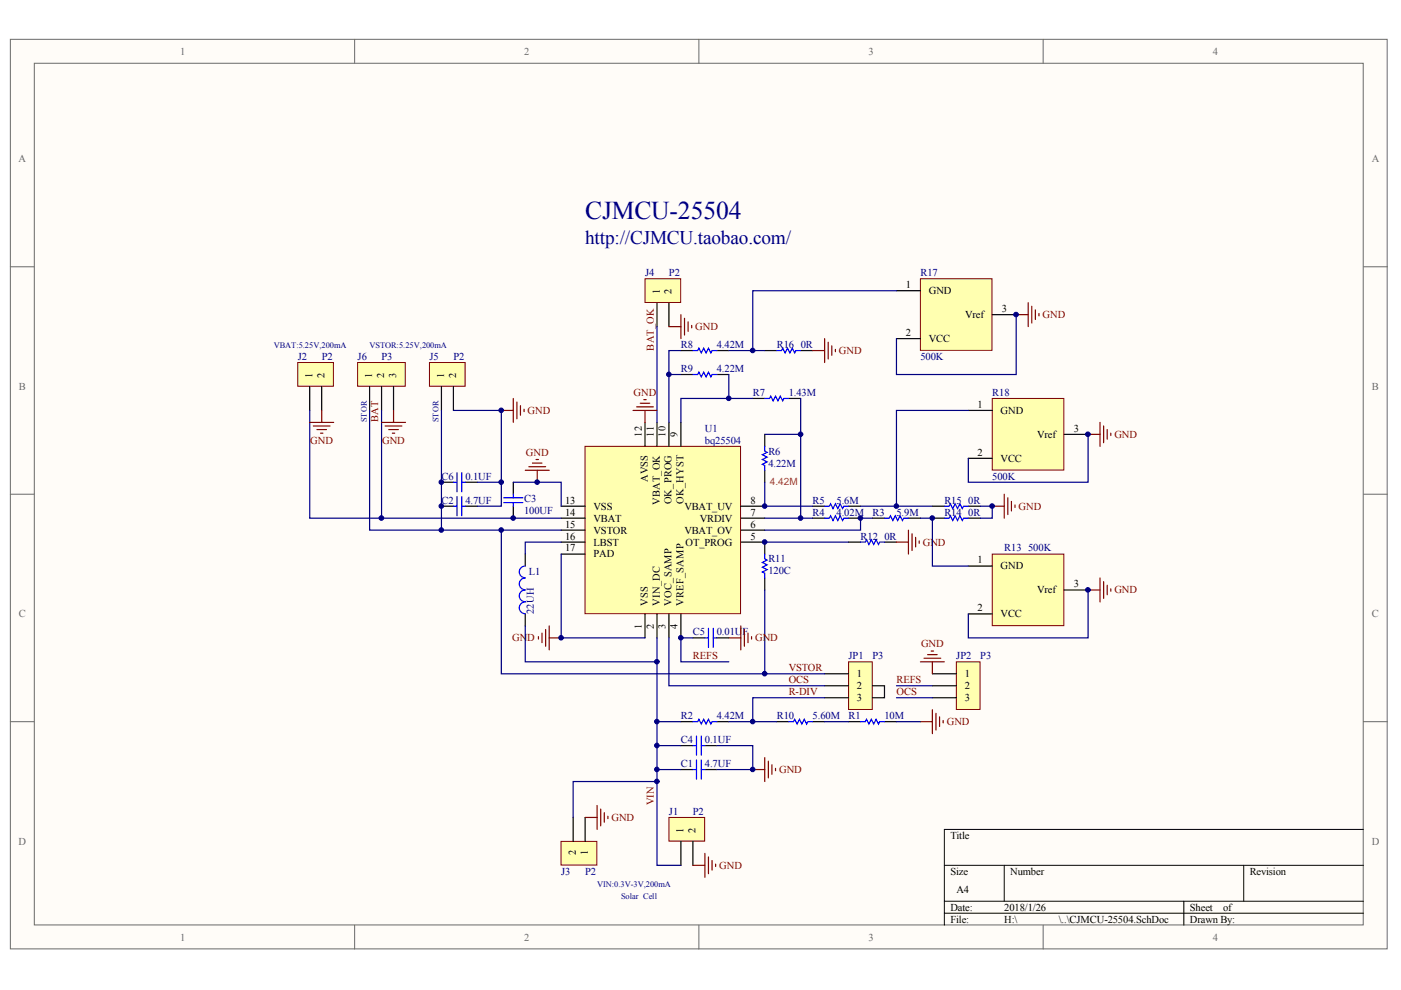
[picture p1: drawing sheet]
<svg xmlns="http://www.w3.org/2000/svg" width="297mm" height="210mm" viewBox="0 0 297 210" stroke-linecap="round" stroke-linejoin="round" font-family="sans-serif">
<g fill="#fffcf8" stroke="#696969" stroke-width=".21">
<path d="M2.2 8.3h291.9v192.9h-291.9z"/>
<path d="M7.3 13.4h281.7v182.7h-281.7z"/>
</g>
<path d="M75.2 8.3v5.1M148.2 8.3v5.1M221.2 8.3v5.1M2.2 56.6h5.1M289.1 56.6h5.1M2.2 104.8h5.1M289.1 104.8h5.1M2.2 153h5.1M289.1 153h5.1M75.2 196.2v5M148.2 196.2v5M221.2 196.2v5" fill="none" stroke="#696969" stroke-width=".21"/>
<path d="M289.1 175.9h-88.9v20.3M200.2 183.5h88.9M200.2 191.1h88.9M200.2 193.6h88.9M212.9 183.5v7.6M251 191.1v5.1M263.7 183.5v7.6" fill="none" stroke="#000" stroke-width=".21"/>
<path d="M124 94.6h33v35.5h-33z" fill="#ffffb0" stroke="#800000" stroke-width=".21"/>
<g fill="none" stroke="#000" stroke-width=".25">
<path d="M136.8 89.6v5M139.3 89.6v5M141.8 89.6v5M144.4 89.6v5M111.4 117.5v2.5M119 114.9h5.1M119 112.4h5.1M119 109.9h5.1M119 107.3h5.1M119 117.5h5.1M157.1 114.9h5M157.1 112.4h5"/>
<path d="M157.1 109.9h5M157.1 107.3h5M111.4 130.2v2.5M136.8 130.2v5M139.3 130.2v5M141.8 130.2v5M144.4 130.2v5"/>
</g>
<path d="M114.2 135v.5M114.9 134.2v2.1M115.7 133.5v3.5M116.4 135.2h2.6M116.4 132.7v5.1" fill="none" stroke="#800000" stroke-width=".25"/>
<path d="M119 117.5v17.7h17.8M119 114.9h-7.6v2.6M111.4 132.7v7.6h27.9v-5.1" fill="none" stroke="#000080" stroke-width=".25"/>
<path d="M111.4 127.6a1.24 1.24 0 0 0-1.3 1.3 1.24 1.24 0 0 0 1.3 1.2M111.4 125.1a1.24 1.24 0 0 0-1.3 1.2 1.24 1.24 0 0 0 1.3 1.3M111.4 122.6a1.24 1.24 0 0 0-1.3 1.2 1.24 1.24 0 0 0 1.3 1.2M111.4 120a1.24 1.24 0 0 0-1.3 1.3 1.24 1.24 0 0 0 1.3 1.2" fill="none" stroke="#00f" stroke-width=".25"/>
<path d="M141.8 173.3h7.6v5h-7.6z" fill="#ffffb0" stroke="#800000" stroke-width=".21"/>
<path d="M144.4 158.1h2.5M144.4 153h2.5M149.4 158.1h2.6M152 153h2.5M164.7 153h2.5M172.3 153h2.5M179.9 153h2.6M187.5 153h2.6M144.4 163.2h2.5M144.4 178.4v5.1M146.9 178.4v5.1M149.4 163.2h2.6" fill="none" stroke="#000" stroke-width=".25"/>
<g fill="none" stroke="#800000" stroke-width=".25">
<path d="M195.1 153h2.6M197.7 150.5v5.1M198.4 151.2v3.6M199.2 152v2M200 152.8v.5M159.6 163.2h2.5M162.1 160.6v5.1M162.9 161.4v3.5M163.7 162.1v2.1M164.4 162.9v.5M146.9 183.5h2.5M149.4 180.9v5.1"/>
<path d="M150.2 181.7v3.5M151 182.5v2M151.7 183.2v.5"/>
</g>
<path d="M146.9 158.1h.8M146.9 153h1l.3-.5 .5 1 .5-1 .5 1 .5-1 .5 1 .3-.5h1M147.7 156.1v4M148.7 158.1h.7M148.7 156.1v4M167.2 153h1l.3-.5 .5 1 .5-1 .5 1 .5-1 .5 1 .3-.5h1M182.5 153h1l.2-.5 .5 1 .5-1 .5 1 .6-1 .5 1 .2-.5h1M146.9 163.2h.8M147.7 161.1v4.1M148.7 163.2h.7M148.7 161.1v4.1" fill="none" stroke="#00f" stroke-width=".25"/>
<path d="M139.3 158.1h5.1M139.3 153h5.1M152 158.1h7.6v5.1h-7.6M154.5 153h10.2M174.8 153h5.1M190.1 153h5M139.3 163.2h5.1" fill="none" stroke="#000080" stroke-width=".25"/>
<path d="M179.9 140.3h5v10.1h-5z" fill="#ffffb0" stroke="#800000" stroke-width=".21"/>
<path d="M174.8 142.9h5.1M174.8 145.4h5.1M174.8 147.9h5.1" fill="none" stroke="#000" stroke-width=".25"/>
<path d="M141.8 135.2v10.2h33M174.8 147.9h-15.2v5.1" fill="none" stroke="#000080" stroke-width=".25"/>
<path d="M202.8 140.3h5v10.1h-5z" fill="#ffffb0" stroke="#800000" stroke-width=".21"/>
<path d="M93.6 107.3h2.5M93.6 102.2h2.5M98.7 107.3h2.5M98.7 102.2h2.5M197.7 142.9h5.1M197.7 145.4h5.1M197.7 147.9h5.1" fill="none" stroke="#000" stroke-width=".25"/>
<path d="M119 112.4h-12.7v30.5h68.5M190.1 145.4h7.6M190.1 147.9h7.6" fill="none" stroke="#000080" stroke-width=".25"/>
<path d="M195.9 139.6h3.6M196.7 138.8h2M197.4 138h.5M195.1 140.3h5.1M197.7 140.3v2.6" fill="none" stroke="#800000" stroke-width=".25"/>
<path d="M96.1 107.3h.8M96.1 102.2h.8M96.9 100.2v4.1M96.9 105.3v4.1M97.9 107.3h.8M97.9 102.2h.8M97.9 100.2v4.1M97.9 105.3v4.1" fill="none" stroke="#00f" stroke-width=".25"/>
<path d="M91.1 76.9h7.5v5h-7.5z" fill="#ffffb0" stroke="#800000" stroke-width=".21"/>
<path d="M93.6 81.9v5.1M96.1 81.9v5.1" fill="none" stroke="#000" stroke-width=".25"/>
<path d="M93.6 87v25.4h12.7M96.1 87h10.2v20.3h-5.1M101.2 102.2h5.1" fill="none" stroke="#000080" stroke-width=".25"/>
<path d="M106.3 87h2.5M108.8 84.5v5.1M109.6 85.2v3.6M110.3 86v2M111.1 86.8v.5" fill="none" stroke="#800000" stroke-width=".25"/>
<path d="M75.8 76.9h10.1v5h-10.1z" fill="#ffffb0" stroke="#800000" stroke-width=".21"/>
<path d="M78.4 81.9v5.1M80.9 81.9v5.1M83.4 81.9v5.1" fill="none" stroke="#000" stroke-width=".25"/>
<path d="M78.4 87v25.4h15.2M80.9 87v22.9h38.1" fill="none" stroke="#000080" stroke-width=".25"/>
<path d="M63.1 76.9h7.6v5h-7.6z" fill="#ffffb0" stroke="#800000" stroke-width=".21"/>
<path d="M65.7 81.9v5.1M68.2 81.9v5.1" fill="none" stroke="#000" stroke-width=".25"/>
<path d="M65.7 89.6h5M66.4 90.3h3.6M67.2 91.1h2M68 91.8h.5M68.2 87v2.6M80.9 89.6h5.1M81.7 90.3h3.5M82.4 91.1h2.1M83.2 91.8h.5M83.4 87v2.6" fill="none" stroke="#800000" stroke-width=".25"/>
<path d="M65.7 87v22.9h15.2" fill="none" stroke="#000080" stroke-width=".25"/>
<path d="M136.8 59.1h7.5v5h-7.5z" fill="#ffffb0" stroke="#800000" stroke-width=".21"/>
<g fill="none" stroke="#000" stroke-width=".25">
<path d="M139.3 64.2v5.1M141.8 64.2v5.1M144.4 74.3h2.5M144.4 79.4h2.5M152 74.3h2.5M152 79.4h2.5M162.1 74.3h2.6M169.8 74.3h2.5M159.6 84.5h2.5M162.1 92.1v2.5M162.1 99.7v2.5M167.2 84.5h2.6"/>
<path d="M108.8 102.2v2.6M108.8 107.3v2.6M162.1 114.9v2.6M172.3 107.3h2.5M172.3 109.9h2.5M179.9 114.9h2.6M179.9 107.3h2.6M179.9 109.9h2.6M185 109.9h2.5M187.5 114.9h2.6M192.6 109.9h2.5M197.7 107.3h2.5"/>
<path d="M197.7 109.9h2.5M205.3 107.3h2.5M205.3 109.9h2.5M146.9 135.2h2.5M152 135.2h2.5M162.1 122.6v2.5"/>
</g>
<g fill="none" stroke="#800000" stroke-width=".25">
<path d="M141.8 69.3h2.6M144.4 66.7v5.1M145.1 67.5v3.5M145.9 68.2v2.1M146.7 69v.5M172.3 74.3h2.5M174.8 71.8v5.1M175.6 72.6v3.5M176.4 73.3v2M177.1 74.1v.5M111.4 99.7h5M112.1 98.9h3.6"/>
<path d="M112.9 98.2h2M113.6 97.4h.6M113.9 99.7v2.5M134.2 87h5.1M135 86.3h3.5M135.7 85.5h2.1M136.5 84.7h.5M136.8 87v2.6M190.1 114.9h2.5M192.6 112.4v5.1M193.4 113.2v3.5M194.1 113.9v2.1"/>
<path d="M194.9 114.7v.5M210.4 107.3h2.5M212.9 104.8v5.1M213.7 105.5v3.6M214.4 106.3v2M215.2 107.1v.5M154.5 135.2h2.6M157.1 132.7v5.1M157.8 133.5v3.5M158.6 134.2v2.1M159.3 135v.5"/>
</g>
<g fill="none" stroke="#000080" stroke-width=".25">
<path d="M139.3 69.3v20.3M141.8 79.4h2.6M144.4 74.3h-2.6v15.3M154.5 79.4v5.1h-10.1v5.1M154.5 74.3h7.6M154.5 84.5h5.1M162.1 92.1h7.7M169.8 84.5v25.4h-7.7M108.8 102.2h10.2v5.1M162.1 102.2v5.1h10.2M162.1 114.9h17.8M169.8 109.9h2.5"/>
<path d="M182.5 107.3h15.2M185 109.9h-2.5v2.5h-20.4M207.8 107.3h2.6v2.6h-2.6M146.9 135.2h-2.5v5.1h10.1M162.1 125.1v17.8"/>
</g>
<g fill="none" stroke="#00f" stroke-width=".25">
<path d="M146.9 74.3h1l.3-.5 .5 1 .5-1 .5 1 .5-1 .5 1 .3-.5h1M146.9 79.4h1l.3-.5 .5 1 .5-1 .5 1 .5-1 .5 1 .3-.5h1M164.7 74.3h1l.2-.5 .6 1 .5-1 .5 1 .5-1 .5 1 .2-.5h1.1M162.1 94.6v1.1l.5 .2-1 .5 1 .5-1 .5 1 .5-1 .5 .5 .3v1M162.1 84.5h1.1l.2-.5 .5 1 .5-1 .5 1 .5-1 .5 1 .3-.5h1M106.8 105.5h4.1M106.8 106.6h4.1M108.8 104.8v.7M108.8 106.6v.7M162.1 117.5v1l.5 .2-1 .6 1 .5-1 .5 1 .5-1 .5 .5 .2v1.1M174.8 107.3h1.1l.2-.5 .5 1 .5-1 .5 1 .5-1 .5 1 .3-.5h1M174.8 109.9h1.1l.2-.5 .5 1 .5-1 .5 1 .5-1 .5 1 .3-.5h1"/>
<path d="M182.5 114.9h1l.2-.5 .5 1 .5-1 .5 1 .6-1 .5 1 .2-.5h1M187.5 109.9h1l.3-.5 .5 1 .5-1 .5 1 .5-1 .5 1 .3-.5h1M200.2 107.3h1l.3-.5 .5 1 .5-1 .5 1 .5-1 .5 1 .3-.5h1M200.2 109.9h1l.3-.5 .5 1 .5-1 .5 1 .5-1 .5 1 .3-.5h1M149.4 135.2h.8M150.2 133.2v4.1M151.2 133.2v4.1M151.2 135.2h.8"/>
</g>
<path d="M119 178.4h7.5v5h-7.5z" fill="#ffffb0" stroke="#800000" stroke-width=".21"/>
<path d="M121.5 173.3v5.1M124.1 173.3v5.1" fill="none" stroke="#000" stroke-width=".25"/>
<path d="M139.3 165.7h-17.8v7.6" fill="none" stroke="#000080" stroke-width=".25"/>
<path d="M124.1 173.3h2.5M126.6 170.8v5.1M127.4 171.5v3.6M128.1 172.3v2M128.9 173.1v.5" fill="none" stroke="#800000" stroke-width=".25"/>
<path d="M210.4 117.5h15.2v15.2h-15.2z" fill="#ffffb0" stroke="#800000" stroke-width=".21"/>
<path d="M205.3 120h5.1M205.3 130.2h5.1M225.6 125.1h5.1" fill="none" stroke="#000" stroke-width=".25"/>
<path d="M195.1 109.9h2.6v10.1h7.6M230.7 125.1v10.1h-25.4v-5" fill="none" stroke="#000080" stroke-width=".25"/>
<path d="M230.7 125.1h2.5M233.2 122.6v5M234 123.3v3.6M234.7 124.1v2M235.5 124.8v.5" fill="none" stroke="#800000" stroke-width=".25"/>
<path d="M210.4 84.5h15.2v15.2h-15.2z" fill="#ffffb0" stroke="#800000" stroke-width=".21"/>
<path d="M205.3 87h5.1M205.3 97.2h5.1M225.6 92.1h5.1" fill="none" stroke="#000" stroke-width=".25"/>
<path d="M205.3 87h-15.2v20.3M230.7 92.1v10.1h-25.4v-5" fill="none" stroke="#000080" stroke-width=".25"/>
<path d="M230.7 92.1h2.5M233.2 89.6v5M234 90.3v3.6M234.7 91.1v2M235.5 91.8v.6" fill="none" stroke="#800000" stroke-width=".25"/>
<path d="M195.1 59.1h15.2v15.2h-15.2z" fill="#ffffb0" stroke="#800000" stroke-width=".21"/>
<path d="M190.1 61.6h5M190.1 71.8h5M210.4 66.7h5.1M185 145.4h2.5v2.5h-2.5" fill="none" stroke="#000" stroke-width=".25"/>
<path d="M190.1 61.6h-30.5v12.7M215.5 66.7v12.7h-25.4v-7.6M139.3 140.3v43.2h5.1" fill="none" stroke="#000080" stroke-width=".25"/>
<path d="M215.5 66.7h2.5M218 64.2v5.1M218.8 64.9v3.6M219.5 65.7v2M220.3 66.5v.5" fill="none" stroke="#800000" stroke-width=".25"/>
<g fill="#000080" stroke="#000080" stroke-width=".21">
<circle cx="80.9" cy="109.8" r=".49"/>
<circle cx="93.6" cy="112.4" r=".48"/>
<circle cx="93.6" cy="107.3" r=".48"/>
<circle cx="93.6" cy="102.2" r=".48"/>
<circle cx="106.3" cy="112.4" r=".48"/>
<circle cx="106.3" cy="102.2" r=".48"/>
<circle cx="106.3" cy="87" r=".48"/>
<circle cx="108.8" cy="109.8" r=".48"/>
<circle cx="113.9" cy="102.2" r=".48"/>
<circle cx="119" cy="135.2" r=".48"/>
<circle cx="139.3" cy="165.7" r=".48"/>
<circle cx="139.3" cy="163.1" r=".48"/>
<circle cx="139.3" cy="158.1" r=".48"/>
<circle cx="139.3" cy="153" r=".48"/>
<circle cx="139.3" cy="140.3" r=".48"/>
<circle cx="141.8" cy="79.4" r=".48"/>
<circle cx="144.3" cy="135.2" r=".48"/>
<circle cx="154.5" cy="84.5" r=".48"/>
<circle cx="159.6" cy="163.1" r=".48"/>
<circle cx="159.6" cy="153" r=".48"/>
<circle cx="159.6" cy="74.3" r=".48"/>
<circle cx="162.1" cy="142.8" r=".48"/>
<circle cx="162.1" cy="114.9" r=".48"/>
<circle cx="162.1" cy="107.3" r=".48"/>
<circle cx="169.7" cy="109.8" r=".48"/>
<circle cx="169.7" cy="92.1" r=".48"/>
<circle cx="182.4" cy="109.8" r=".48"/>
<circle cx="190" cy="107.3" r=".48"/>
<circle cx="197.7" cy="109.8" r=".48"/>
<circle cx="210.3" cy="107.3" r=".49"/>
<circle cx="215.4" cy="66.7" r=".49"/>
<circle cx="230.7" cy="125.1" r=".49"/>
<circle cx="230.7" cy="92.1" r=".49"/>
</g>
<text font-size="5.4" fill="#000080" x="124.1" y="46.4">CJMCU-25504</text>
<text font-size="4.1" fill="#000080" x="124.1" y="51.8">http://CJMCU.taobao.com/</text>
<g font-size="2.2" fill="#696969">
<text x="38.2" y="11.6">1</text>
<text x="111.2" y="11.6">2</text>
<text x="184.2" y="11.6">3</text>
<text x="257.1" y="11.6">4</text>
<text x="4" y="34.4">A</text>
<text x="290.8" y="34.4">A</text>
<text x="4" y="82.7">B</text>
<text x="290.9" y="82.7">B</text>
<text x="4" y="130.9">C</text>
<text x="290.9" y="130.9">C</text>
<text x="3.9" y="179.1">D</text>
<text x="290.8" y="179.1">D</text>
<text x="38.2" y="199.4">1</text>
<text x="111.2" y="199.4">2</text>
<text x="184.2" y="199.4">3</text>
<text x="257.1" y="199.4">4</text>
</g>
<g font-size="2.2" fill="#000080">
<text x="136.8" y="58.6">J4</text>
<text x="141.8" y="58.6">P2</text>
<text x="195.1" y="58.6">R17</text>
<text x="63.1" y="76.3">J2</text>
<text x="68.2" y="76.3">P2</text>
<text x="75.8" y="76.3">J6</text>
<text x="80.9" y="76.3">P3</text>
<text x="91.1" y="76.3">J5</text>
<text x="96.1" y="76.3">P2</text>
<text x="144.4" y="73.8">R8</text>
<text x="152" y="73.8">4.42M</text>
<text x="164.7" y="73.8">R16</text>
<text x="169.8" y="73.8">0R</text>
<text x="195.1" y="76.3">500K</text>
<text x="144.4" y="78.9">R9</text>
<text x="152" y="78.9">4.22M</text>
<text x="159.6" y="83.9">R7</text>
<text x="167.2" y="83.9">1.43M</text>
<text x="210.4" y="83.9">R18</text>
<text x="149.4" y="91.5">U1</text>
<text x="149.4" y="94.1">bq25504</text>
<text x="93.6" y="101.7">C6</text>
<text x="98.7" y="101.7">0.1UF</text>
<text x="162.9" y="98.9">4.22M</text>
<text x="162.9" y="96.4">R6</text>
<text x="210.4" y="101.7">500K</text>
<text x="93.6" y="106.8">C2</text>
<text x="98.7" y="106.8">4.7UF</text>
<text x="111.1" y="106.5">C3</text>
<text x="172.3" y="106.8">R5</text>
<text x="177.4" y="106.8">5.6M</text>
<text x="200.2" y="106.8">R15</text>
<text x="205.3" y="106.8">0R</text>
<text x="111.1" y="109.1">100UF</text>
<text x="172.3" y="109.3">R4</text>
<text x="177.4" y="109.3">4.02M</text>
<text x="185" y="109.3">R3</text>
<text x="190.1" y="109.3">5.9M</text>
<text x="200.2" y="109.3">R14</text>
<text x="205.3" y="109.3">0R</text>
<text x="162.9" y="119.2">R11</text>
<text x="182.5" y="114.4">R12</text>
<text x="187.5" y="114.4">0R</text>
<text x="212.9" y="116.9">R13 500K</text>
<text x="112.1" y="122">L1</text>
<text x="162.9" y="121.8">120C</text>
<text x="113.2" y="130.2" transform="rotate(-90 113.2 130.2)">22UH</text>
<text x="146.9" y="134.7">C5</text>
<text x="152" y="134.7">0.01UF</text>
<text x="179.9" y="139.8">JP1</text>
<text x="185" y="139.8">P3</text>
<text x="202.8" y="139.8">JP2</text>
<text x="207.8" y="139.8">P3</text>
<text x="144.4" y="152.5">R2</text>
<text x="152" y="152.5">4.42M</text>
<text x="164.7" y="152.5">R10</text>
<text x="172.3" y="152.5">5.60M</text>
<text x="179.9" y="152.5">R1</text>
<text x="187.5" y="152.5">10M</text>
<text x="144.4" y="157.5">C4</text>
<text x="149.4" y="157.5">0.1UF</text>
<text x="144.4" y="162.6">C1</text>
<text x="149.4" y="162.6">4.7UF</text>
<text x="141.8" y="172.8">J1</text>
<text x="146.9" y="172.8">P2</text>
<text x="119" y="185.5">J3</text>
<text x="124.1" y="185.5">P2</text>
</g>
<g font-size="2.2">
<text x="139.9" y="62.4" transform="rotate(-90 139.9 62.4)">1</text>
<text x="142.4" y="62.4" transform="rotate(-90 142.4 62.4)">2</text>
<text x="192" y="61.1">1</text>
<text x="196.9" y="62.4">GND</text>
<text x="192" y="71.2">2</text>
<text x="204.6" y="67.4">Vref</text>
<text x="212.4" y="66.2">3</text>
<text x="196.9" y="72.5">VCC</text>
<text x="66.2" y="80.2" transform="rotate(-90 66.2 80.2)">1</text>
<text x="68.8" y="80.2" transform="rotate(-90 68.8 80.2)">2</text>
<text x="78.9" y="80.2" transform="rotate(-90 78.9 80.2)">1</text>
<text x="81.5" y="80.2" transform="rotate(-90 81.5 80.2)">2</text>
<text x="84" y="80.2" transform="rotate(-90 84 80.2)">3</text>
<text x="94.2" y="80.2" transform="rotate(-90 94.2 80.2)">1</text>
<text x="96.7" y="80.2" transform="rotate(-90 96.7 80.2)">2</text>
<text x="207.3" y="86.5">1</text>
<text x="212.2" y="87.7">GND</text>
<text x="136.1" y="92.6" transform="rotate(-90 136.1 92.6)">12</text>
<text x="138.6" y="92.6" transform="rotate(-90 138.6 92.6)">11</text>
<text x="141.1" y="92.6" transform="rotate(-90 141.1 92.6)">10</text>
<text x="143.7" y="92.6" transform="rotate(-90 143.7 92.6)">9</text>
<text x="219.9" y="92.8">Vref</text>
<text x="227.6" y="91.5">3</text>
<text x="207.3" y="96.6">2</text>
<text x="212.2" y="97.9">VCC</text>
<text x="119.8" y="106.8">13</text>
<text x="137.3" y="102.2" transform="rotate(-90 137.3 102.2)">AVSS</text>
<text x="139.9" y="107" transform="rotate(-90 139.9 107)">VBAT_OK</text>
<text x="142.4" y="106.9" transform="rotate(-90 142.4 106.9)">OK_PROG</text>
<text x="144.9" y="106.8" transform="rotate(-90 144.9 106.8)">OK_HYST</text>
<text x="159.1" y="106.8">8</text>
<text x="119.8" y="109.3">14</text>
<text x="119.8" y="111.9">15</text>
<text x="125.8" y="108">VSS</text>
<text x="125.8" y="110.6">VBAT</text>
<text x="125.8" y="113.1">VSTOR</text>
<text x="145.1" y="113.1">VBAT_OV</text>
<text x="145.1" y="108">VBAT_UV</text>
<text x="148.4" y="110.6">VRDIV</text>
<text x="159.1" y="109.3">7</text>
<text x="159.1" y="111.9">6</text>
<text x="119.8" y="114.4">16</text>
<text x="119.8" y="116.9">17</text>
<text x="125.8" y="115.7">LBST</text>
<text x="125.8" y="118.2">PAD</text>
<text x="145.4" y="115.7">OT_PROG</text>
<text x="159.1" y="114.4">5</text>
<text x="207.3" y="119.5">1</text>
<text x="212.2" y="120.7">GND</text>
<text x="219.9" y="125.8">Vref</text>
<text x="227.6" y="124.5">3</text>
<text x="137.3" y="128.4" transform="rotate(-90 137.3 128.4)">VSS</text>
<text x="139.9" y="128.4" transform="rotate(-90 139.9 128.4)">VIN_DC</text>
<text x="142.4" y="128.4" transform="rotate(-90 142.4 128.4)">VOC_SAMP</text>
<text x="144.9" y="128.4" transform="rotate(-90 144.9 128.4)">VREF_SAMP</text>
<text x="207.3" y="129.6">2</text>
<text x="212.2" y="130.9">VCC</text>
<text x="136.1" y="133.3" transform="rotate(-90 136.1 133.3)">1</text>
<text x="138.6" y="133.3" transform="rotate(-90 138.6 133.3)">2</text>
<text x="141.1" y="133.3" transform="rotate(-90 141.1 133.3)">3</text>
<text x="143.7" y="133.3" transform="rotate(-90 143.7 133.3)">4</text>
<text x="181.7" y="143.6">1</text>
<text x="204.5" y="143.6">1</text>
<text x="181.7" y="146.1">2</text>
<text x="181.7" y="148.7">3</text>
<text x="204.5" y="146.1">2</text>
<text x="204.5" y="148.7">3</text>
<text x="144.9" y="176.6" transform="rotate(-90 144.9 176.6)">1</text>
<text x="147.5" y="176.6" transform="rotate(-90 147.5 176.6)">2</text>
<text x="201.5" y="177.8">Title</text>
<text x="122.1" y="181.3" transform="rotate(-90 122.1 181.3)">2</text>
<text x="124.6" y="181.3" transform="rotate(-90 124.6 181.3)">1</text>
<text x="201.5" y="185.5">Size</text>
<text x="214.2" y="185.5">Number</text>
<text x="265" y="185.5">Revision</text>
<text x="202.8" y="189.3">A4</text>
<text x="201.5" y="193.1">Date:</text>
<text x="201.5" y="195.6">File:</text>
<text x="212.9" y="195.6">H:\</text>
<text x="212.9" y="193.1">2018/1/26</text>
<text x="224.5" y="195.6">\..\CJMCU-25504.SchDoc</text>
<text x="252.3" y="195.6">Drawn By:</text>
<text x="252.3" y="193.1">Sheet</text>
<text x="259.3" y="193.1">of</text>
</g>
<g font-size="2.2" fill="#800000">
<text x="147.4" y="70">GND</text>
<text x="221" y="67.4">GND</text>
<text x="138.6" y="74.3" transform="rotate(-90 138.6 74.3)">BAT_OK</text>
<text x="177.9" y="75.1">GND</text>
<text x="134.3" y="83.9">GND</text>
<text x="80.2" y="89.6" transform="rotate(-90 80.2 89.6)">BAT</text>
<text x="111.9" y="87.7">GND</text>
<text x="65.8" y="94.1">GND</text>
<text x="81" y="94.1">GND</text>
<text x="236.3" y="92.8">GND</text>
<text x="111.5" y="96.6">GND</text>
<text x="216" y="108">GND</text>
<text x="195.7" y="115.7">GND</text>
<text x="236.3" y="125.8">GND</text>
<text x="108.6" y="136">GND</text>
<text x="160.1" y="136">GND</text>
<text x="195.3" y="137.2">GND</text>
<text x="146.9" y="139.8">REFS</text>
<text x="167.2" y="142.3">VSTOR</text>
<text x="167.2" y="147.4">R-DIV</text>
<text x="167.2" y="144.8">OCS</text>
<text x="190.1" y="147.4">OCS</text>
<text x="190.1" y="144.8">REFS</text>
<text x="200.7" y="153.7">GND</text>
<text x="165.2" y="163.9">GND</text>
<text x="138.6" y="170.8" transform="rotate(-90 138.6 170.8)">VIN</text>
<text x="129.6" y="174">GND</text>
<text x="152.5" y="184.2">GND</text>
</g>
<text font-size="2.1" fill="#e52237" x="163.3" y="102.9">4.42M</text>
<g font-size="1.8" fill="#000080">
<text x="58" y="73.9">VBAT:5.25V,200mA</text>
<text x="78.4" y="73.9">VSTOR:5.25V,200mA</text>
<text x="77.8" y="89.6" transform="rotate(-90 77.8 89.6)">STOR</text>
<text x="93" y="89.6" transform="rotate(-90 93 89.6)">STOR</text>
<text x="126.6" y="188.1">VIN:0.3V-3V,200mA</text>
<text x="131.7" y="190.6">Solar Cell</text>
</g>
</svg>
